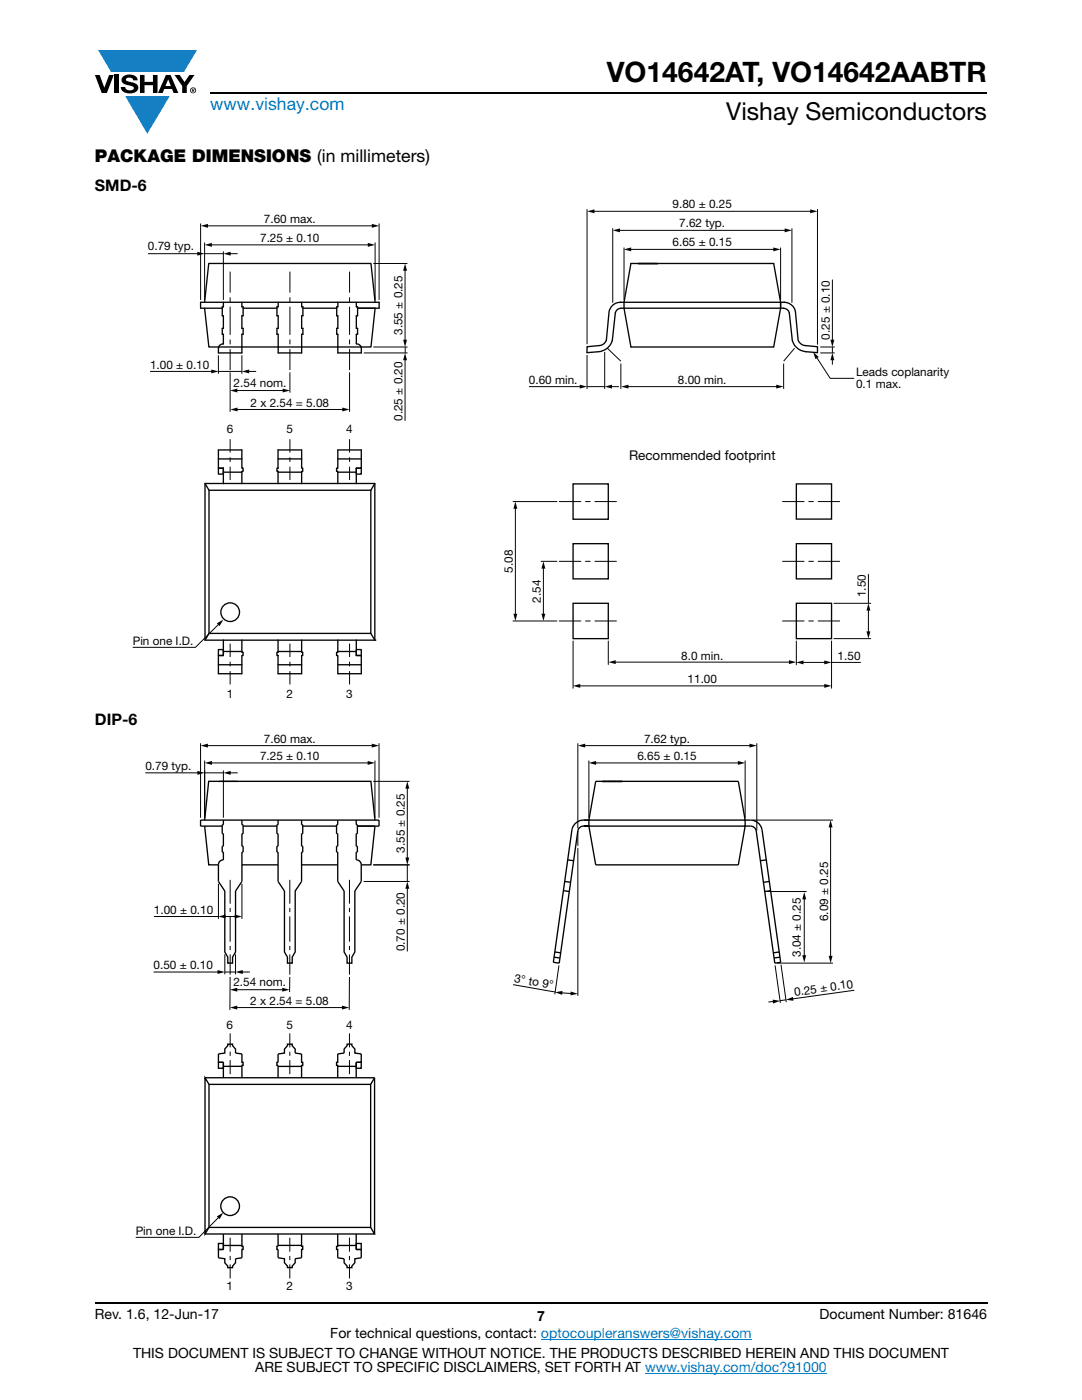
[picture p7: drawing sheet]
<svg xmlns="http://www.w3.org/2000/svg" width="216mm" height="279mm" viewBox="0 0 216 279" stroke-linecap="round" stroke-linejoin="round" font-family="sans-serif">
<g fill="#147fc3">
<path d="M19.6 10h19.7l-2.6 4.3h-1.1h-13.5z"/>
<path d="M25 19.2h8.9l-4.5 7.5z"/>
</g>
<g fill="#000">
<path d="M18.9 15h1l.9 2.5 1-2.5h.9l-1.4 3.6h-1zM22.9 15h.9v3.6h-.9zM24.6 15.3a2.1 2.1 0 0 1 2.8 .3l.1 .4h-.9a.79 .79 0 0 0-.7-.5 .79 .79 0 0 0-.8 .4l.3 .3 1 .2a1.08 1.08 0 0 1 1.2 1 1.08 1.08 0 0 1-1.1 1.2 1.73 1.73 0 0 1-2.4-1.2h.9a.96 .96 0 0 0 .8 .6 .96 .96 0 0 0 .9-.4 1.31 1.31 0 0 0-1.2-.6 1.03 1.03 0 0 1-1.1-.6 1.03 1.03 0 0 1 .2-1.1zM27.9 15h.9v1.3h1.7v-1.3h.9v3.6h-.9v-1.6h-1.7v1.6h-.9zM34.8 15h1.1l.9 1.4 1-1.4h1l-1.5 2.2v1.4h-.9v-1.4z"/>
<path d="M33.6 15.9l.5 1.3h-1.1zM33.1 15l-1.6 3.6h1l.3-.8h1.5l.3 .8h1l-1.6-3.6z"/>
<path d="M38.4 17.8h.2v.2h-.2zM38.3 17.7v.7h.1v-.3l.4 .3-.2-.3 .2-.2-.1-.2z"/>
<path d="M38.1 18a.46 .46 0 0 1 .9 0 .46 .46 0 0 1-.9 0zM37.9 18a.6 .6 0 0 0 1.2 0 .6 .6 0 0 0-1.2 0z"/>
</g>
<path d="M42 18.6h155M18.9 260h178.1" fill="none" stroke="#000" stroke-width=".36"/>
<path d="M107.9 267.3h42.1M128.7 274h36.3" fill="none" stroke="#007ec4" stroke-width=".2"/>
<path d="M26.5 39.5h162.9v100.3h-162.9z" fill="#fff"/>
<path d="M114.4 96.6h7v7h-7zM158.9 96.6h7v7h-7zM114.4 108.5h7v7h-7zM158.9 108.5h7v7h-7zM114.4 120.4h7v7.1h-7zM158.9 120.4h7v7.1h-7z" fill="none" stroke="#050504" stroke-width=".27"/>
<g fill="none" stroke="#050504" stroke-width=".2">
<path d="M108.4 113.2v9.5M111.6 112h4.3M111.6 100.1h4.3M116.8 112h1M116.8 100.1h1M118.7 112h4.3M118.7 100.1h4.3M156.1 112h4.3M156.1 100.1h4.3M161.4 112h.9M161.4 100.1h.9M163.3 112h4.3"/>
<path d="M163.3 100.1h4.3M111.6 123.9h4.3M116.8 123.9h1M118.7 123.9h4.3M156.1 123.9h4.3M161.4 123.9h.9M163.3 123.9h4.3"/>
</g>
<g fill="#050504">
<path d="M108.4 112l.4 1.5h-.8z"/>
<path d="M108 122.5h.8l-.4 1.4z"/>
</g>
<path d="M102.8 101.3v21.5M108 112h3.1" fill="none" stroke="#050504" stroke-width=".2"/>
<g fill="#050504">
<path d="M102.8 100.1l.4 1.4h-.8z"/>
<path d="M102.4 122.5h.8l-.4 1.4z"/>
</g>
<path d="M102.4 100.1h8.7M173.3 114.6v5.8M102.4 123.9h8.7M173.3 121.6v4.7" fill="none" stroke="#050504" stroke-width=".2"/>
<g fill="#050504">
<path d="M172.9 126h.8l-.4 1.5z"/>
<path d="M173.3 120.4l.4 1.5h-.8z"/>
</g>
<path d="M122.6 132.1h35.1M166.4 127.5h7.4M166.4 120.4h7.4" fill="none" stroke="#050504" stroke-width=".2"/>
<g fill="#050504">
<path d="M121.4 132.1l1.5-.3v.7z"/>
<path d="M157.4 131.8l1.5 .3-1.5 .4z"/>
</g>
<path d="M115.5 136.9h49.2M121.4 127.9v4.7" fill="none" stroke="#050504" stroke-width=".2"/>
<g fill="#050504">
<path d="M164.5 136.5l1.4 .4-1.4 .4z"/>
<path d="M114.3 136.9l1.5-.4v.8z"/>
</g>
<path d="M114.4 127.9v9.5M160.1 132.2h4.6M165.9 127.9v9.5M165.9 132.2h5.8" fill="none" stroke="#050504" stroke-width=".2"/>
<g fill="#050504">
<path d="M158.9 132.2l1.4-.4v.8z"/>
<path d="M164.5 131.8l1.4 .4-1.4 .4z"/>
</g>
<g fill="none" stroke="#050504" stroke-width=".2">
<path d="M41.2 45.1h33.3M45.9 54.2v4.2M45.9 59.3v1M57.8 54.2v4.2M57.8 59.3v1M69.8 54.2v4.2M69.8 59.3v1M45.9 61.2v5.6M45.9 67.8v.9M45.9 69.7v4.2M57.8 61.2v5.6M57.8 67.8v.9"/>
<path d="M57.8 69.7v4.2M69.8 61.2v5.6M69.8 67.8v.9M69.8 69.7v4.2M158.9 127.9v4.8"/>
</g>
<path d="M40.8 60.3l.9-7.7h32.3l.8 7.7M40.8 61.5l.9 7.7h30.3M44.6 60.3v.9h-.2v1.8h.2v2.5h-.2v1.2h.2l-.1 1.9a.96 .96 0 0 0-.9 1v.8h4.7v-3.7h.2v-1.2h-.2v-2.5h.2v-1.8h-.2v-.9M48.5 61.5h6.8M60.2 60.3v.9h.2v1.8h-.2v2.5h.2v1.2h-.2v3.7h-4.7v-3.7h-.2v-1.2h.2v-2.5h-.2v-1.8h.2v-.9M60.4 61.5h6.8M67.2 61.2h.2M67.2 61.2v1.8h.2v2.5h-.2v1.2h.2v3.7h4.7v-.8a.96 .96 0 0 0-1-1M67.4 60.3v.9M71.1 60.3v.9h.3v1.8h-.3v2.5h.3v1.2h-.3v1.9M71.4 61.5h4.2v-1.2h-35.6v1.2h4.4M74.8 61.5l-.8 7.7h-1.9" fill="none" stroke="#050504" stroke-width=".27"/>
<g fill="#050504">
<path d="M74.2 44.7l1.4 .4-1.4 .4z"/>
<path d="M40.1 45.1l1.4-.4v.8z"/>
</g>
<path d="M40 44.6v15.3M75.6 44.6v15.3M47.1 77.9h9.6" fill="none" stroke="#050504" stroke-width=".2"/>
<g fill="#050504">
<path d="M45.9 77.9l1.5-.4v.8z"/>
<path d="M56.4 77.5l1.5 .4-1.5 .4z"/>
</g>
<path d="M29.9 74.1h12.5M57.8 74.3v4.1" fill="none" stroke="#050504" stroke-width=".2"/>
<path d="M42.2 73.7l1.4 .4-1.4 .4z" fill="#050504"/>
<path d="M43.6 70.9v3.7M43.6 74.1h4.7M48.3 70.9v3.7M47.1 81.7h21.5" fill="none" stroke="#050504" stroke-width=".2"/>
<g fill="#050504">
<path d="M45.9 81.7l1.5-.4v.8z"/>
<path d="M68.3 81.3l1.5 .4-1.5 .4z"/>
</g>
<path d="M80.8 53.8v14.3M45.9 74.3v7.9M69.8 74.3v7.9" fill="none" stroke="#050504" stroke-width=".2"/>
<g fill="#050504">
<path d="M80.8 52.6l.4 1.4h-.8z"/>
<path d="M80.4 67.8h.8l-.4 1.5z"/>
</g>
<path d="M74.5 52.6h6.8M80.8 71.6v12.4M80.9 69.3v1.1" fill="none" stroke="#050504" stroke-width=".2"/>
<path d="M80.8 70.4l.4 1.5h-.8z" fill="#050504"/>
<path d="M29.5 50.6h10.1M40.8 50.6h3.8M72.6 70.4h8.7M74.5 69.3h6.8" fill="none" stroke="#050504" stroke-width=".2"/>
<path d="M39.4 50.2l1.4 .4-1.4 .4z" fill="#050504"/>
<path d="M45.8 50.6h1.6" fill="none" stroke="#050504" stroke-width=".2"/>
<path d="M44.6 50.6l1.4-.4v.8z" fill="#050504"/>
<path d="M42 48.9h31.7M44.6 50.2v9.7" fill="none" stroke="#050504" stroke-width=".2"/>
<g fill="#050504">
<path d="M40.8 48.9l1.5-.4v.8z"/>
<path d="M73.4 48.5l1.4 .4-1.4 .4z"/>
</g>
<path d="M40.8 48.4v11.5M74.8 48.4v11.5M49.5 74.1h1.6" fill="none" stroke="#050504" stroke-width=".2"/>
<path d="M48.3 74.1l1.4-.4v.8z" fill="#050504"/>
<path d="M127.3 52.6h3.8zM131.1 52.6h.1M123.8 60.3h.1M123.8 60.3a2.32 2.32 0 0 0-2.3 1.8l-.5 5.8a1.64 1.64 0 0 1-1.5 1.1l-2.4 .2v1.2a5.9 5.9 0 0 0 3.9-.8 3.1 3.1 0 0 0 1.2-1.6l.6-5.6a1.16 1.16 0 0 1 1.1-.9M124.5 61.5h31.3M124.5 60.3h31.3M124.5 60.3l1.4-7.7h28.5l1.4 7.7M124.5 61.5l1.4 7.8h28.5l1.4-7.8M124.5 60.3v1.2M155.8 60.3v1.2" fill="none" stroke="#050504" stroke-width=".27"/>
<path d="M105.5 77.2h10.4M117.1 77.2h3.6" fill="none" stroke="#050504" stroke-width=".2"/>
<path d="M115.7 76.8l1.4 .4-1.4 .3z" fill="#050504"/>
<path d="M121.8 77.2h1.7" fill="none" stroke="#050504" stroke-width=".2"/>
<path d="M120.7 77.2l1.4-.4v.7z" fill="#050504"/>
<path d="M118.3 42.2h43.6M117.1 70.8v6.8M120.7 70.2v7.4" fill="none" stroke="#050504" stroke-width=".2"/>
<g fill="#050504">
<path d="M117.2 42.2l1.4-.4v.8z"/>
<path d="M161.7 41.8l1.4 .4-1.4 .4z"/>
</g>
<path d="M117.1 41.7v27M123.4 46h33.4M163.1 41.7v27.1" fill="none" stroke="#050504" stroke-width=".2"/>
<g fill="#050504">
<path d="M122.3 46l1.4-.4v.8z"/>
<path d="M156.6 45.6l1.4 .4-1.4 .4z"/>
</g>
<path d="M122.3 45.6v14.8M158 45.6v14.8M166.1 55.8v12.3M166.1 69.3v1.1" fill="none" stroke="#050504" stroke-width=".2"/>
<path d="M165.7 67.8h.8l-.4 1.5z" fill="#050504"/>
<path d="M166.1 71.6v1.2" fill="none" stroke="#050504" stroke-width=".2"/>
<path d="M166.1 70.4l.4 1.5h-.8z" fill="#050504"/>
<path d="M125.7 49.8h28.9M163.7 70.4h2.9M163.7 69.3h2.9" fill="none" stroke="#050504" stroke-width=".2"/>
<g fill="#050504">
<path d="M124.5 49.8l1.4-.4v.8z"/>
<path d="M154.3 49.4l1.5 .4-1.5 .4z"/>
</g>
<path d="M124.5 49.4v10.5M155.8 49.4v10.5M162.9 71.2l2.8 4.3h4.7" fill="none" stroke="#050504" stroke-width=".2"/>
<path d="M162.3 70.2l1.1 1.1-.7 .4z" fill="#050504"/>
<path d="M125.1 77.2h30.1" fill="none" stroke="#050504" stroke-width=".2"/>
<g fill="#050504">
<path d="M154.9 76.8l1.4 .4-1.4 .3z"/>
<path d="M123.9 77.2l1.5-.4v.7z"/>
</g>
<path d="M121.2 69.5l2.7 2.6M123.9 72.6v5M156.4 72.6v5M158.5 69.5l-2.1 2.6M43.7 124.5l-4.7 4.7h-12.5" fill="none" stroke="#050504" stroke-width=".2"/>
<g fill="none" stroke="#050504" stroke-width=".27">
<path d="M123.8 60.3h.7M123.9 61.5h.6M155.8 60.3h.7M156.5 60.3a2.32 2.32 0 0 1 2.2 1.8l.6 5.8a1.74 1.74 0 0 0 1.5 1.1l2.3 .2v1.2a6.1 6.1 0 0 1-3.8-.8 2.85 2.85 0 0 1-1.2-1.6l-.6-5.6a1.37 1.37 0 0 0-1.7-.9M43.6 93.4v1.2h1v-1.2M43.6 91.6h4.7M43.6 93.4h1M44.6 94.2h3.7M44.6 93.4v3.1M44.6 93.4h-1v-3.6h4.7v3.6h.2v.7h-.2v2.4M55.5 89.8v3.6M55.5 94.1v2.4"/>
<path d="M55.5 94.2h4.7M60.2 89.8v3.6h.2v.7h-.2v2.4M67.4 94.2h3.7M67.4 91.6h4.7M71.1 93.4v3.1M71.1 93.4h1v-3.6h-4.7v3.6h-.2v.7h.2v2.4M71.1 93.4v1.2h1v-1.2h-1M43.6 130.8v-1.2h1v1.2M43.6 132.7h4.7M43.6 130.8h1M44.6 130h3.7M44.6 127.7v3.1"/>
<path d="M48.3 127.7v2.5h.2v.6h-.2v3.7h-4.7v-3.7h1M55.5 130h4.7M55.5 132.7h4.7M60.2 127.7v2.5h.2v.6h-.2v3.7h-4.7v-3.7h-.2v-.6h.2v-2.5M67.4 130h3.7M67.4 127.7v2.5h-.2v.6h.2v3.7h4.7v-3.7h-1M67.4 132.7h4.7M71.1 127.7v3.1M71.1 130.8v-1.2h1v1.2h-1"/>
</g>
<path d="M43.3 124.4l1.3-.8-.8 1.3z" fill="#050504"/>
<g fill="none" stroke="#050504" stroke-width=".2">
<path d="M45.9 87.6v2.7M45.9 91.3v.9M45.9 93.1v2.7M57.8 87.6v2.7M57.8 91.3v.9M57.8 93.1v2.7M69.8 87.6v2.7M69.8 91.3v.9M69.8 93.1v2.7M45.9 128.4v2.7M45.9 132.1v.9M45.9 133.9v2.7"/>
<path d="M57.8 128.4v2.7M57.8 132.1v.9M57.8 133.9v2.7M69.8 128.4v2.7M69.8 132.1v.9M69.8 133.9v2.7"/>
</g>
<g fill="none" stroke="#050504" stroke-width=".27">
<path d="M40.9 96.5h33.9v31.3h-33.9zM40.9 96.5l.8 1.3M55.5 89.8h4.7M55.5 93.4h-.2v.7h.2M55.5 91.6h4.7M74 97.8h-32.3v28.6M74 97.8v28.6h-32.3M74.8 96.5l-.8 1.3M41.7 126.4l-.8 1.4M74 126.4l.8 1.4M74.8 127.8h.1"/>
<circle cx="45.9" cy="122.2" r="1.86"/>
</g>
<path d="M27.1 146.3h143.4v111.7h-143.4z" fill="#fff"/>
<g fill="none" stroke="#000" stroke-width=".2">
<path d="M29 154.2h10.6M40 148.3v14.9M40.8 154.2h3.8M40.8 151.8v11.4M41.2 148.8h33.2M42 152.3h31.6M44.6 153.8v9.4M45.8 154.2h1.6M74.5 155.9h7.2M74.8 151.8v11.4M75.6 148.3v14.9M81.3 157.1v14.3"/>
<path d="M115.3 148.3v17M116.5 148.8h33.3M117.5 151.8v11.4M118.7 152.3h28.8M148.7 151.8v11.4M151 148.3v17.5M43.6 176.4v7M45.9 175.6v4.7M48.3 176.4v7M57.8 175.6v4.7M69.7 175.6v4.7M72.5 175.9h9.2"/>
<path d="M74.5 172.6h7.2M81.3 172.6v3.3M81.3 177.1v12.8M115.3 165.8v3M115.3 169.3v29.4M150.2 163.7h16M153.1 177.9h7.8M160.5 179.2v11.7M165.7 164.9v26.1M30.6 194h13.1M30.7 182.9h12.9M44.7 182.9h2.4"/>
<path d="M44.9 194h2.1M44.9 190.5v4M45.9 195v6.6M45.9 181.2v.8M45.9 182.9v5M45.9 188.8v.8M45.9 190.5v4M47 190.5v4M47.1 197.5h9.5M48.2 194h1.7M57.8 195v3M57.8 181.2v.8"/>
<path d="M57.8 182.9v5M57.8 188.8v.8M57.8 190.5v4M69.7 195v6.6M69.7 181.2v.8M69.7 182.9v5M69.7 188.8v.8M69.7 190.5v4M102.4 196.5l8.4 1.5M111.5 192.7l-.8 5.7M111.9 198.1l2.2 .2M154.5 199.9l-1.2 .1"/>
<path d="M154.7 192.7l1 7.5M155.1 192.2h11.1M155.8 192.5l1.1 7.5M156.8 199.5l-1.1 .2M170.5 197.6l-12.5 1.8M45.9 206.2v2.8M45.9 209.9v.8M45.9 211.6v2.8M47.1 201.1h21.4M57.8 206.2v2.8M57.8 209.9v.8M57.8 211.6v2.8"/>
<path d="M69.7 206.2v2.8M69.7 209.9v.8M69.7 211.6v2.8M43.7 242.8l-4 4.1h-12.6M45.9 247v2.8M45.9 250.7v.8M45.9 252.3v2.8M57.8 247v2.8M57.8 250.7v.8M57.8 252.3v2.8M69.7 247v2.8M69.7 250.7v.8"/>
<path d="M69.7 252.3v2.8"/>
</g>
<g fill="none" stroke="#000" stroke-width=".27">
<path d="M43.7 155.9h3.8M120.3 155.9l3.8 .1zM40.8 164.9l.9 7.7h1.9M40.8 163.7l.8-7.8h32.4l.8 7.8M44.3 164.9h-4.3v-1.2h35.6v1.2h-4.3M44.6 163.7v.9h-.3v1.8h.3v2.5h-.3v1.2h.3v1.5l-.7 .3-.3 .5v3.5l1.3 1.9v12.2l.6 1v1.2h.9v-1.2l.6-1v-12.2l1.3-1.9v-5.8h.2v-1.2h-.2v-2.5h.2v-1.8h-.2v-.9M48.3 172.6h7.2M48.5 164.9h6.8M60.2 172.6h7.2M60.2 163.7v.9h.2v1.8h-.2v2.5h.2v1.2h-.2v5.8l-1.3 1.9v12.2l-.6 1v1.2h-.9v-1.2l-.6-1v-12.2l-1.3-1.9v-5.8h-.2v-1.2h.2v-2.5h-.2v-1.8h.2v-.9M60.4 164.9h6.8M71.1 163.7v.9h.2v1.8h-.2v2.5h.2v1.2h-.2v1.5l.7 .3 .3 .5v3.5l-1.3 1.9v12.2l-.6 1v1.2h-.9v-1.2l-.6-1v-12.2l-1.3-1.9v-5.8h-.2v-1.2h.2v-2.5h-.2v-1.8h.2v-.9"/>
<path d="M74.8 164.9l-.8 7.7h-1.9M112.4 177.7l1.2 .2M112.7 175.9l1.2 .2M113.3 171.6l1.2 .2M116.4 164.9l-.7 .2-.4 .7-3.7 26.4-1.2-.1 3.7-26.5a2.38 2.38 0 0 1 2.3-1.9h33.3a2.35 2.35 0 0 1 2.4 1.9l3.7 26.5-1.2 .1-3.7-26.4-.2-.5-.5-.3-1.8-.1M117.5 164.9h31.2M117.5 164.9l1.4 7.7h28.4l1.4-7.7M117.5 164.9v-1.2l1.4-7.8h28.4l1.4 7.8v1.2M117.5 164.9h-1.1h1.3M152.9 171.6l-1.2 .2M153.5 175.9l-1.2 .2M153.8 177.7l-1.2 .2"/>
<path d="M110.6 191l1.1 .2M110.7 190l1.2 .2M155.5 190l-1.2 .2M155.6 191l-1.1 .2M40.9 215.1l.8 1.3v28.6l-.8 1.3zM40.9 215.1h33.8l-.7 1.3h-32.3M43.6 212v1.2h1v-1.2M43.6 212h1M44.6 212v3.1M44.6 212.8h3.7M44.6 212h-1v-1.7l1.3-.1v-.9l.6-.6v-.3h.9v.3l.6 .7v.8l1.3 .1v1.7h.2v.6h-.2v2.5M55.5 212.8h4.7"/>
<path d="M60.2 215.1v-2.5h.2v-.6h-.2v-1.7l-1.3-.1v-.8l-.6-.7v-.3h-.9v.3l-.6 .7v.8l-1.3 .1v1.7h-.2v.6h.2v2.5M67.4 212.8h3.7M71.1 212v3.1M71.1 212h1v-1.7l-1.3-.1v-.9l-.6-.6v-.3h-.9v.3l-.6 .7v.8l-1.3 .1v1.7h-.2v.6h.2v2.5M71.1 212v1.2h1v-1.2M71.1 212h.9M74 216.4v28.6h-32.3M74.7 215.1v31.2zM43.6 249.4v-1.2h1v1.2M43.6 249.4h1M44.6 246.3v3.1M44.6 248.6h3.7"/>
<path d="M48.3 246.3v2.4h.2v.7h-.2v1.6l-1.3 .2v.8l-.6 .7v.3h-.9v-.3l-.6-.7v-.8l-1.3-.2v-1.6h1M55.5 248.5h4.7M60.2 246.3v2.4h.2v.7h-.2v1.6l-1.3 .2v.8l-.6 .7v.3h-.9v-.3l-.6-.7v-.8l-1.3-.2v-1.6h-.2v-.7h.2v-2.4M67.4 248.6h3.7M67.4 246.3v2.4h-.2v.7h.2v1.6l1.3 .2v.8l.6 .7v.3h.9v-.3l.6-.7v-.8l1.3-.2v-1.6h-1M71.1 246.3v3.1M71.1 249.4v-1.2h1v1.2M71.1 249.4h.9M74 245l.7 1.3h-33.8"/>
<circle cx="45.9" cy="240.7" r="1.86"/>
</g>
<g fill="#000">
<path d="M39.4 153.8l1.4 .4-1.4 .4zM40 148.8l1.5-.4v.8zM40.8 152.3l1.5-.4v.7zM44.6 154.2l1.4-.3v.7zM73.4 151.9l1.4 .4-1.4 .3zM74.2 148.4l1.4 .4-1.4 .4zM81.3 155.9l.4 1.5h-.8zM115.3 148.8l1.5-.4v.8zM117.5 152.3l1.4-.4v.7zM147.2 151.9l1.5 .4-1.5 .3zM149.6 148.4l1.4 .4-1.4 .4zM81.3 175.9l.4 1.5h-.8z"/>
<path d="M80.9 171.1h.8l-.4 1.5zM160.5 178l.4 1.5h-.8zM165.7 163.7l.4 1.4h-.8zM43.4 193.6l1.5 .4-1.5 .4zM43.6 182.9l1.4-.4v.8zM46.8 182.5l1.5 .4-1.5 .4zM45.9 197.5l1.4-.4v.8zM47 194l1.5-.4v.8zM56.3 197.1l1.5 .4-1.5 .4zM110.8 198l1.4-.2v.7zM113.9 197.9l1.4 .4-1.5 .3zM154.2 199.5l1.5 .2-1.4 .6z"/>
<path d="M156.8 199.5l1.4-.5 .1 .7zM160.1 190.6h.8l-.4 1.5zM165.3 190.8h.8l-.4 1.4zM45.9 201.1l1.4-.4v.8zM68.2 200.7l1.5 .4-1.5 .4zM43.3 242.8l1.3-.8-.8 1.3z"/>
</g>
<text font-size="5.6" x="121.1" y="16.4">VO14642AT, VO14642AABTR</text>
<text font-size="4.9" x="144.9" y="24">Vishay Semiconductors</text>
<text font-size="3.5" fill="#007ec4" x="42" y="21.9">www.vishay.com</text>
<text font-size="3.5" x="18.9" y="32.3">PACKAGE DIMENSIONS (in millimeters)</text>
<g font-size="3.2">
<text x="18.9" y="38.1">SMD-6</text>
<text x="18.9" y="144.8">DIP-6</text>
</g>
<g font-size="2.8">
<text x="18.9" y="263.3">Rev. 1.6, 12-Jun-17</text>
<text x="107.2" y="263.6">7</text>
<text x="163.6" y="263.3">Document Number: 81646</text>
<text x="65.9" y="267.1">For technical questions, contact: optocoupleranswers@vishay.com</text>
<text x="26.5" y="271">THIS DOCUMENT IS SUBJECT TO CHANGE WITHOUT NOTICE. THE PRODUCTS DESCRIBED HEREIN AND THIS DOCUMENT</text>
<text x="50.9" y="273.8">ARE SUBJECT TO SPECIFIC DISCLAIMERS, SET FORTH AT www.vishay.com/doc?91000</text>
</g>
<text font-size="2.7" fill="#050504" x="125.5" y="91.9">Recommended footprint</text>
<g font-size="2.3" fill="#050504">
<text x="134.2" y="41.4">9.80 ± 0.25</text>
<text x="52.7" y="44.6">7.60 max.</text>
<text x="135.5" y="45.2">7.62 typ.</text>
<text x="29.5" y="49.9">0.79 typ.</text>
<text x="51.9" y="48.4">7.25 ± 0.10</text>
<text x="134.2" y="49.1">6.65 ± 0.15</text>
<text x="80.3" y="66.8" transform="rotate(-90 80.3 66.8)">3.55 ± 0.25</text>
<text x="165.6" y="67.8" transform="rotate(-90 165.6 67.8)">0.25 ± 0.10</text>
<text x="29.9" y="73.6">1.00 ± 0.10</text>
<text x="46.6" y="77.2">2.54 nom.</text>
<text x="105.5" y="76.7">0.60 min.</text>
<text x="135.3" y="76.7">8.00 min.</text>
<text x="170.8" y="77.5">0.1 max.</text>
<text x="170.8" y="74.9">Leads coplanarity</text>
<text x="50" y="81.2">2 x 2.54 = 5.08</text>
<text x="80.3" y="84" transform="rotate(-90 80.3 84)">0.25 ± 0.20</text>
<text x="45.3" y="86.3">6</text>
<text x="57.2" y="86.3">5</text>
<text x="69.1" y="86.3">4</text>
<text x="102.3" y="114.3" transform="rotate(-90 102.3 114.3)">5.08</text>
<text x="172.8" y="119.2" transform="rotate(-90 172.8 119.2)">1.50</text>
<text x="107.9" y="120.3" transform="rotate(-90 107.9 120.3)">2.54</text>
<text x="26.5" y="128.7">Pin one I.D.</text>
<text x="135.9" y="131.6">8.0 min.</text>
<text x="167.1" y="131.7">1.50</text>
<text x="137.2" y="136.4">11.00</text>
<text x="45.3" y="139.4">1</text>
<text x="57.2" y="139.4">2</text>
<text x="69.1" y="139.4">3</text>
</g>
<g font-size="2.3" fill="#040503">
<text x="52.7" y="148.3">7.60 max.</text>
<text x="29" y="153.7">0.79 typ.</text>
<text x="51.9" y="151.8">7.25 ± 0.10</text>
<text x="127.2" y="151.8">6.65 ± 0.15</text>
<text x="80.8" y="170.2" transform="rotate(-90 80.8 170.2)">3.55 ± 0.25</text>
<text x="30.7" y="182.4">1.00 ± 0.10</text>
<text x="80.8" y="189.9" transform="rotate(-90 80.8 189.9)">0.70 ± 0.20</text>
<text x="30.6" y="193.5">0.50 ± 0.10</text>
<text x="46.6" y="196.8">2.54 nom.</text>
<text x="49.9" y="200.6">2 x 2.54 = 5.08</text>
<text x="45.2" y="205.4">6</text>
<text x="57.1" y="205.4">5</text>
<text x="69.1" y="205.4">4</text>
<text x="27.1" y="246.4">Pin one I.D.</text>
<text x="45.2" y="257.5">1</text>
<text x="57.1" y="257.5">2</text>
<text x="69.1" y="257.5">3</text>
</g>
<g font-size="2.3">
<text x="128.5" y="148.3">7.62 typ.</text>
<text x="165.2" y="183.9" transform="rotate(-90 165.2 183.9)">6.09 ± 0.25</text>
<text x="159.8" y="191" transform="rotate(-90 159.8 191)">3.04 ± 0.25</text>
<text x="102.5" y="196" transform="rotate(10 102.5 196)">3° to 9°</text>
<text x="158.6" y="198.8" transform="rotate(-8 158.6 198.8)">0.25 ± 0.10</text>
</g>
</svg>
